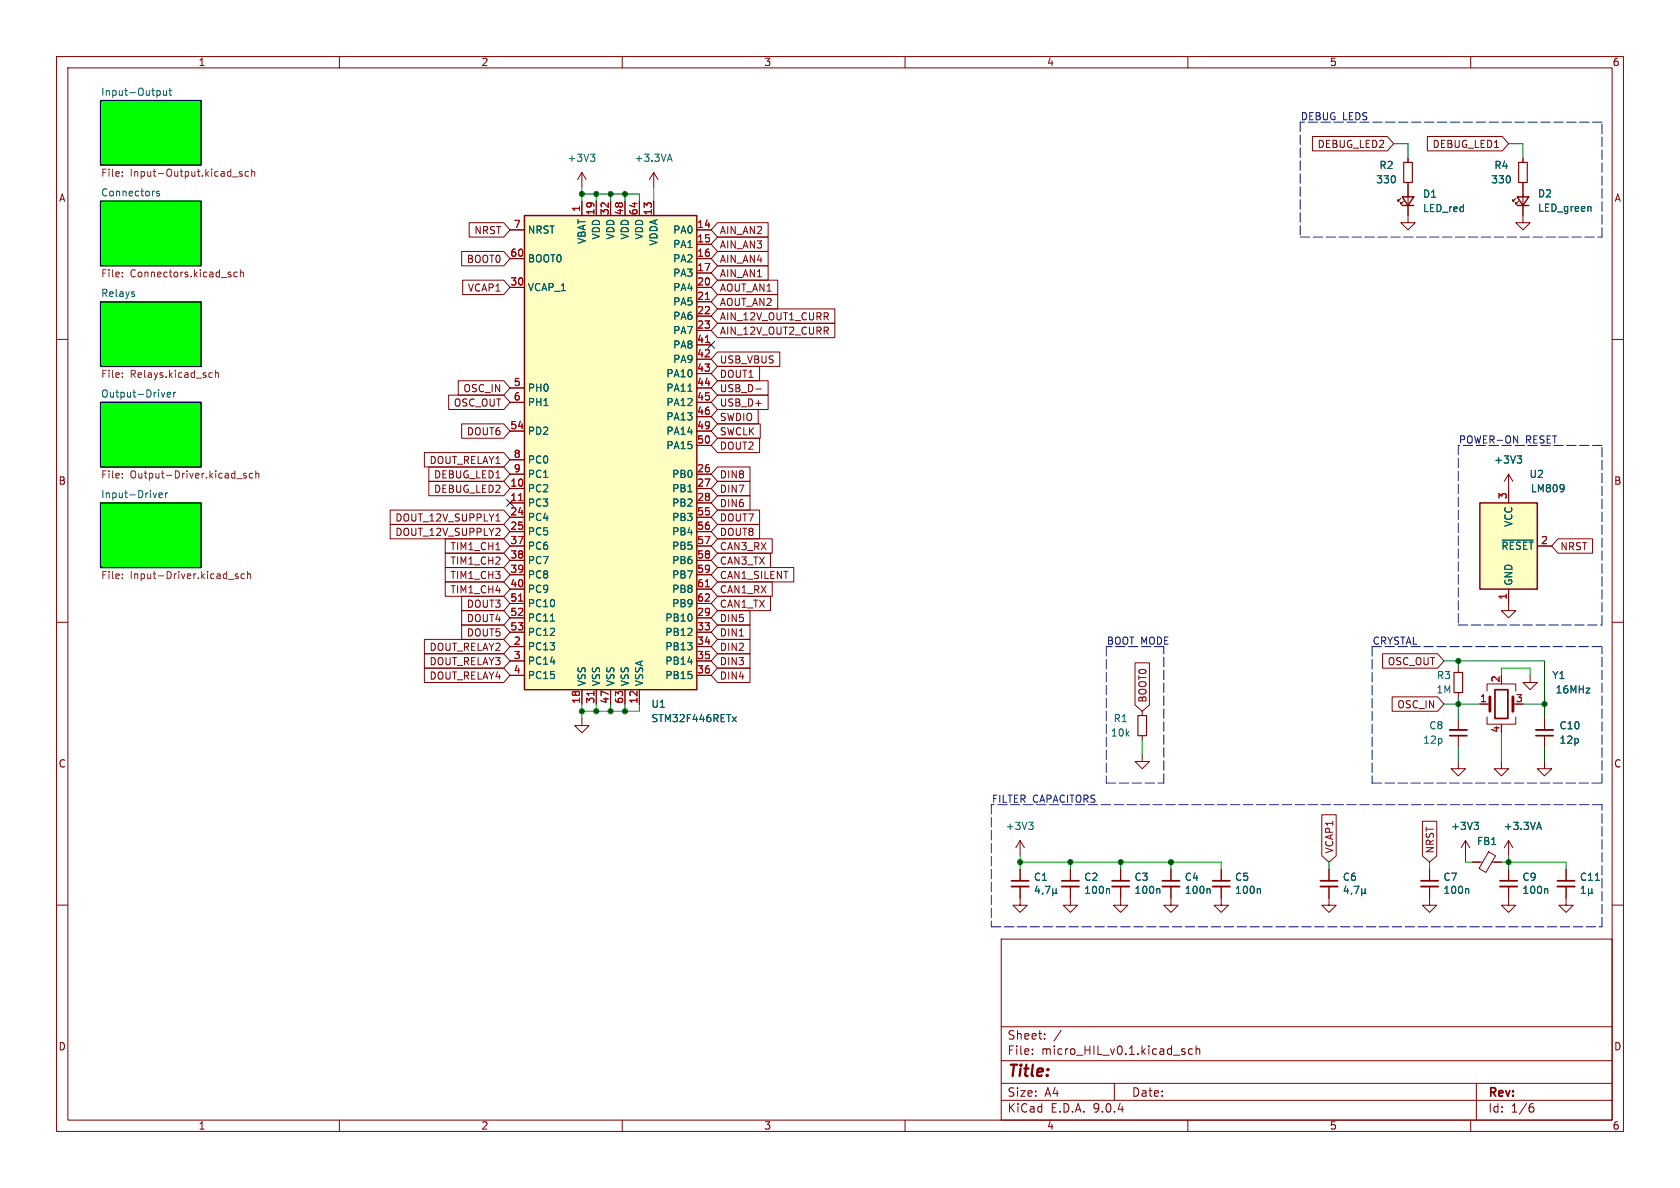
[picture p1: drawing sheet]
<svg xmlns="http://www.w3.org/2000/svg" width="297mm" height="210mm" viewBox="0 0 297 210" stroke-linecap="round" stroke-linejoin="round" font-family="sans-serif">
<g fill="none" stroke="#840000" stroke-width=".18">
<path d="M10 10h277v190h-277zM12 12h273v186h-273zM60 10v2M110 10v2M160 10v2M210 10v2M260 10v2M102.9 30.5l-.8 1.3M102.9 30.5l.7 1.3M102.9 30.5v2.5M115.6 30.5l-.8 1.3M115.6 30.5l.7 1.3"/>
<path d="M115.6 30.5v2.5M268 35.1l-.5 .5v-.3v.3h.2M268.5 35.6l-.5 .5v-.3v.3h.2M269.2 33v6.4h1.3l-1.3 1.2-1.2-1.2h1.2M10 60h2M285 60h2M10 110h2M266.7 106.7v1.3h1.3l-1.3 1.2-1.3-1.2h1.3M285 110h2M180.3 148.6l-.7 1.3M180.3 148.6l.8 1.3M180.3 148.6v2.5"/>
<path d="M234.9 156.7v3.3h1.3l-1.3 1.3-1.2-1.3h1.2M234.9 153.7v2M252.7 153.7v2M252.7 156.7v2.1M10 160h2M177 166h108v32h-108zM285 160h2M60 198v2M110 198v2M160 198v2M177 194.5h108M177 191.5h108"/>
<path d="M177 187.5h108M177 181.5h108M182.5 186.3v.1M182.5 185.5v.1M184.7 183.6v.1M184.7 182.8v.1M187.6 182.1l-1.3 2M197 191.5v3M209.1 185.9l.4 .1v.2l-.2 .2h-.3M209.1 185.4l.4 .1M210 198v2M210.8 185.5l-.4-.1-.3 .3v.4l.1 .2h.6"/>
<path d="M211.5 185.5l.2-.1 .3 .1 .1 .9M211.5 184.9v1.5M260 198v2M261 191.5v6.5M270.6 195.7h.4l.2 .3-.1 .5-.5 .1M271 195.1l-.4 .1"/>
</g>
<g fill="#0f0" stroke="#0f0" stroke-width=".18">
<path d="M17.8 88.9h17.8v11.4h-17.8z"/>
<path d="M17.8 53.3h17.8v11.5h-17.8z"/>
<path d="M17.8 17.8h17.8v11.4h-17.8z"/>
<path d="M17.8 35.6h17.8v11.4h-17.8z"/>
<path d="M17.8 71.1h17.8v11.5h-17.8z"/>
</g>
<path d="M17.8 17.8h17.8v11.4h-17.8zM17.8 35.6h17.8v11.4h-17.8zM17.8 53.3h17.8v11.5h-17.8zM17.8 71.1h17.8v11.5h-17.8zM17.8 88.9h17.8v11.4h-17.8z" fill="none" stroke="#000" stroke-width=".25"/>
<g fill="none" stroke="#006464" stroke-width=".18">
<path d="M28.1 16l.2 .3v.3l-.2 .3M28.9 16v.8l.3 .1 .2-.2M29.4 16v.9M29.9 16h.4M30 15.6v1.1l.3 .2M28.2 33.8h-.3l-.2 .2v.2l.5 .1v.3h-.5M104.4 27.2h.8l-.5 .5M104.9 27.7l.3 .3v.3l-.3 .2M118.1 28.2h.6M118.4 27.2l.4 1.3M281.2 36.6l.1 .7M23.6 52l.2 .2-.2 .2"/>
<path d="M23.6 51.6h.1M29.1 69.3l-.3 .9M29.6 69.8l.6-.1-.1-.3-.4-.1-.1 .2v.6h.5M30.7 69.3v.9M31.1 69.3l-.4 .3M27.7 87.1l-.3 .9M28.1 87.6l.6-.2-.1-.2-.3-.1-.2 .2 .1 .6h.4M29.2 87.1v.9M29.6 87.1l-.4 .3M181.9 145.4h.7l-.4 .4M182.4 145.8l.2 .3v.3l-.2 .2M237.9 156.6l-.3 .9h.8"/>
<path d="M238.2 157.1v.8M239 157.9l-.2 .2M239.4 156.7h.8l-.5 1.2M240.7 157.1v1.3M240.7 157.8l.2 .1h.2l.2-.1M241.3 157.8l.2 .1M241.3 157.1v.7M259.5 157.1l.2 .2v.6"/>
</g>
<g fill="none" stroke="#725600" stroke-width=".18">
<path d="M21.6 30.4v.1M21.6 31v.2M41.1 31.3h1M42.8 30.4l-.3-.1-.2 .2 .1 .2 .4 .1v.3h-.5M43.9 30.4l-.3-.1-.3 .3 .2 .5h.4M44.5 30.4l.2-.1 .3 .1v.8M44.5 29.9v1.3M21.6 48.2v.1M21.6 48.8v.1M41.9 48.2l-.3-.1-.3 .2 .2 .6h.4M42.5 48.2l.2-.1 .3 .1v.7M42.5 47.7v1.2"/>
<path d="M21.6 65.9v.2M21.6 66.6v.1M37.2 65.9h.3M37.5 66.7h-.3M38.1 66l.2-.1h.3v.8M38.1 65.5v1.2M21.6 83.7v.1M21.6 84.4v.1M41.8 84.6h1M43.5 83.7h-.3l-.2 .1 .1 .2 .4 .1v.3h-.5M44.7 83.7h-.4l-.2 .2 .1 .5h.5M45.2 83.8l.2-.1h.3l.1 .8"/>
<path d="M45.2 83.2v1.3M21.6 102.2v.1M21.6 101.5v.1M40.4 102.4h.9M42.1 101.5l-.3-.1-.2 .2v.2l.5 .1v.3h-.5M43.2 101.5l-.3-.1-.3 .3 .1 .5h.5M43.8 101.6l.1-.2 .3 .1 .1 .8M43.8 101v1.3"/>
</g>
<path d="M233.4 155.7h3.1M251.2 155.7h3.1" fill="none" stroke="#840000" stroke-width=".3"/>
<path d="M233.4 156.7h3.1M251.2 156.7h3.1" fill="none" stroke="#840000" stroke-width=".33"/>
<path d="M268.2 34.8h2.1l-1.1 1.5zM268.2 36.3h2.1" fill="none" stroke="#840000" stroke-width=".25"/>
<path d="M261.6 88.9h10.2v15.2h-10.2z" fill="#ffffc2"/>
<path d="M261.6 88.9h10.2v15.2h-10.2z" fill="none" stroke="#840000" stroke-width=".25"/>
<g fill="none" stroke="#840000" stroke-width=".18">
<path d="M248.9 38.1v1.3h1.3l-1.3 1.2-1.3-1.2h1.3M248.9 27.9v.8M248.9 32.3v.7M269.2 27.9v.8M269.2 32.3v.7M266.7 86.4v2.5M271.8 96.5h2.5M266.7 104.1v2.6M201.9 133.4v1.2h1.3l-1.3 1.3-1.2-1.3h1.2M265.4 134.6v1.3h1.3l-1.3 1.3-1.2-1.3h1.2M180.3 153.7v2M180.3 156.7v2.1"/>
<path d="M189.2 153.7v2M189.2 156.7v2.1M198.1 156.7v3.3h1.3l-1.3 1.3-1.3-1.3h1.3M198.1 153.7v2M207 158.8v1.2h1.3l-1.3 1.3-1.3-1.3h1.3M215.9 156.7v3.3h1.3l-1.3 1.3-1.3-1.3h1.3M215.9 153.7v2M260.3 152.4h1.8M263.2 150.6l1.2 .7-1.7 2.9-1.2-.7zM263.8 152.4h1.6"/>
</g>
<g fill="none" stroke="#006464" stroke-width=".18">
<path d="M265.6 95.5h5.4M276.4 85.8v.8M276.5 86.2l-.1 .1M183.3 156.6l-.3 .9h.8M183.6 157.1v.8M184.4 157.9l-.2 .2M184.8 156.7h.8l-.5 1.2M186.1 157.1v1.3M186.1 157.8l.2 .1h.2l.2-.1M186.7 157.8l.2 .1M186.7 157.1v.7M196 157.1l.2 .2v.6"/>
<path d="M204.9 157.1l.1 .2v.6M222.6 157.1l.2 .2v.6"/>
</g>
<path d="M178.8 155.7h3.1M187.7 155.7h3.1M196.6 155.7h3M214.4 155.7h3" fill="none" stroke="#840000" stroke-width=".3"/>
<path d="M178.8 156.7h3.1M187.7 156.7h3.1M196.6 156.7h3M214.4 156.7h3" fill="none" stroke="#840000" stroke-width=".33"/>
<path d="M248.2 28.7h1.5v3.6h-1.5zM268.5 28.7h1.5v3.6h-1.5z" fill="none" stroke="#840000" stroke-width=".2"/>
<path d="M92.7 38.1h30.5v83.8h-30.5z" fill="#ffffc2"/>
<path d="M92.7 38.1h30.5v83.8h-30.5zM247.9 34.8h2l-1 1.5zM247.9 36.3h2" fill="none" stroke="#840000" stroke-width=".25"/>
<g fill="none" stroke="#840000" stroke-width=".18">
<path d="M82.9 39.4h6.2l1.1 1.2-1.1 1.3h-6.2zM102.9 35.6v2.5M105.4 35.6v2.5M107.9 35.6v2.5M110.5 35.6v2.5M113 35.6v2.5M115.6 35.6v2.5M126.8 39.4h9v2.5h-9l-1.1-1.3zM232 24.1h13.3l1.1 1.3-1.1 1.3h-13.3zM247.6 35.1l-.5 .5v-.3v.3h.3M248.2 35.6l-.6 .5v-.3v.3h.3M248.9 27.9v.8"/>
<path d="M248.9 32.3v5.8M252.3 24.1h13.3l1.1 1.3-1.1 1.3h-13.3zM269.2 27.9v.8M269.2 32.3v2.5M269.2 36.3v1.8M81.6 44.4h7.5l1.1 1.3-1.1 1.3h-7.5zM81.8 49.5h7.3l1.1 1.3-1.1 1.3h-7.3zM90.2 40.6h2.5M90.2 45.7h2.5M90.2 50.8h2.5M123.2 40.6h2.5M123.2 45.7h2.5"/>
<path d="M123.2 50.8h2.5M123.2 43.2h2.5M123.2 48.3h2.5M123.2 53.3h2.5M123.2 55.9h2.5M123.2 58.4h2.5M126.8 54.6h20.8v2.6h-20.8l-1.1-1.3zM126.8 41.9h9v2.6h-9l-1.1-1.3zM126.8 52.1h10.7v2.5h-10.7l-1.1-1.3zM126.8 49.5h10.7v2.6h-10.7l-1.1-1.3zM126.8 57.1h20.8v2.6h-20.8l-1.1-1.3zM126.8 47h9v2.5h-9l-1.1-1.2z"/>
<path d="M126.8 44.4h9v2.6h-9l-1.1-1.3zM79.3 69.8h9.8l1.1 1.3-1.1 1.3h-9.8zM81 67.3h8.1l1.1 1.3-1.1 1.3h-8.1zM81.6 74.9h7.5l1.1 1.3-1.1 1.3h-7.5zM90.2 68.6h2.5M90.2 71.1h2.5M90.2 76.2h2.5M123.2 68.6h2.5M123.2 71.1h2.5M123.2 76.2h2.5M123.2 61h2.5M123.2 63.5h2.5"/>
<path d="M123.2 66h2.5M123.2 73.7h2.5M123.2 78.7h2.5M126.8 64.8h7.5v2.5h-7.5l-1.1-1.3zM126.8 62.2h11.1v2.6h-11.1l-1.1-1.3zM126.8 77.5h7.5v2.5h-7.5l-1.1-1.3zM126.8 74.9h7.6v2.6h-7.6l-1.1-1.3zM126.8 69.8h9v2.6h-9l-1.1-1.3zM126.8 67.3h9v2.6h-9l-1.1-1.3zM126.8 72.4h7.2v2.5h-7.2l-1.1-1.2zM133.6 68.8h1M69 92.7h20.1l1.1 1.3-1.1 1.3h-20.1z"/>
<path d="M69 90.2h20.1l1.1 1.2-1.1 1.3h-20.1zM75 80h14.1l1.1 1.3-1.1 1.3h-14.1zM75.8 82.5h13.3l1.1 1.3-1.1 1.3h-13.3zM75.8 85.1h13.3l1.1 1.3-1.1 1.2h-13.3zM78.7 97.8h10.4l1.1 1.3-1.1 1.2h-10.4zM78.7 95.2h10.4l1.1 1.3-1.1 1.3h-10.4zM87.7 97.2h.7M87.7 92.1h.7M90.2 81.3h2.5M90.2 83.8h2.5M90.2 86.4h2.5M90.2 88.9h2.5"/>
<path d="M90.2 91.4h2.5M90.2 94h2.5M90.2 96.5h2.5M90.2 99.1h2.5M123.2 83.8h2.5M123.2 86.4h2.5M123.2 88.9h2.5M123.2 91.4h2.5M123.2 94h2.5M123.2 96.5h2.5M123.2 99.1h2.5M126.8 97.8h9.4v2.5h-9.4l-1.1-1.2z"/>
<path d="M126.8 87.6h5.8v2.6h-5.8l-1.1-1.3zM126.8 85.1h5.8v2.5h-5.8l-1.1-1.2zM126.8 90.2h7.5v2.5h-7.5l-1.1-1.3zM126.8 92.7h7.5v2.6h-7.5l-1.1-1.3zM126.8 95.2h9.7v2.6h-9.7l-1.1-1.3zM126.8 82.5h5.8v2.6h-5.8l-1.1-1.3zM266.7 83.8v5.1M266.7 83.8l-.8 1.3M266.7 83.8l.8 1.3M271.8 96.5h2.5M275.4 95.2h6.1v2.6h-6.1l-1.1-1.3zM75 115.6h14.1l1.1 1.2-1.1 1.3h-14.1z"/>
<path d="M75 113h14.1l1.1 1.3-1.1 1.3h-14.1zM75 118.1h14.1l1.1 1.3-1.1 1.3h-14.1zM78.7 102.9h10.4l1.1 1.2-1.1 1.3h-10.4zM78.7 100.3h10.4l1.1 1.3-1.1 1.3h-10.4zM81.6 107.9h7.5l1.1 1.3-1.1 1.3h-7.5zM81.6 110.5h7.5l1.1 1.3-1.1 1.2h-7.5zM81.6 105.4h7.5l1.1 1.3-1.1 1.3h-7.5zM90.2 101.6h2.5M90.2 104.1h2.5M90.2 106.7h2.5M90.2 109.2h2.5M90.2 111.8h2.5"/>
<path d="M90.2 114.3h2.5M90.2 116.8h2.5M90.2 119.4h2.5M123.2 101.6h2.5M123.2 104.1h2.5M123.2 106.7h2.5M123.2 109.2h2.5M123.2 111.8h2.5M123.2 114.3h2.5M123.2 116.8h2.5M123.2 119.4h2.5M126.8 102.9h9.7v2.5h-9.7l-1.1-1.3z"/>
<path d="M126.8 105.4h9.4v2.6h-9.4l-1.1-1.3zM126.8 110.5h5.8v2.5h-5.8l-1.1-1.2zM126.8 100.3h13.5v2.6h-13.5l-1.1-1.3zM126.8 107.9h5.8v2.6h-5.8l-1.1-1.3zM126.8 113h5.8v2.6h-5.8l-1.1-1.3zM126.8 118.1h5.8v2.6h-5.8l-1.1-1.3zM126.8 115.6h5.8v2.5h-5.8l-1.1-1.3zM200.7 117.2h2.5v7.4l-1.3 1.1-1.2-1.1zM244.4 115.6h9.8l1.1 1.2-1.1 1.3h-9.8zM257.8 118.1v.8M266.7 104.1v2.6M270.5 119.4v1.3h1.3l-1.3 1.2-1.3-1.2h1.3"/>
<path d="M102.9 127v1.3h1.2l-1.2 1.2-1.3-1.2h1.3M102.9 121.9v2.6M105.4 121.9v2.6M107.9 121.9v2.6M110.5 121.9v2.6M113 121.9v2.6M201.9 125.7v.8M201.9 130v.8M246.1 123.2h8.1l1.1 1.3-1.1 1.2h-8.1zM257.8 134.6v1.3h1.3l-1.3 1.3-1.3-1.3h1.3M257.8 122.4v.8M257.8 127v2"/>
<path d="M257.8 130v2.1M261.6 124.5h1.8M262.9 122.2v-1.3h5.1v1.3M262.9 126.7v1.3h5.1v-1.3M265.4 128v.3M273 134.6v1.3h1.3l-1.3 1.3-1.2-1.3h1.2M273 127v2M273 130v2.1M180.3 156.7v3.3h1.3l-1.3 1.3-1.2-1.3h1.2M180.3 153.7v2M189.2 156.7v3.3h1.3l-1.3 1.3-1.2-1.3h1.2M189.2 153.7v2"/>
<path d="M198.1 153.7v2M198.1 156.7v2.1M207 153.7v2M207 156.7v2.1M215.9 153.7v2M215.9 156.7v2.1M233.7 144h2.5v7.3l-1.3 1.1-1.2-1.1zM234.9 153.7v2M234.9 156.7v2.1M251.5 145.2h2.5v6.1l-1.3 1.1-1.2-1.1zM252.7 156.7v3.3h1.3l-1.3 1.3-1.2-1.3h1.2M252.7 153.7v2"/>
<path d="M259.1 148.6l-.8 1.3M259.1 148.6l.7 1.3M259.1 148.6v2.5M260.3 152.4h1.3M264.2 152.4h1.2M266.7 156.7v3.3h1.3l-1.3 1.3-1.3-1.3h1.3M266.7 148.6l-.8 1.3M266.7 148.6l.8 1.3M266.7 148.6v2.5M266.7 153.7v2M276.9 156.7v3.3h1.2l-1.2 1.3-1.3-1.3h1.3M276.9 153.7v2"/>
</g>
<path d="M124.7 52.9h.7M124.7 60.5h.7M91.7 88.5h.7M91.7 106.3h.7M124.7 103.7h.7M105 122.2v.7" fill="none" stroke="#a90000" stroke-width=".18"/>
<g fill="none" stroke="#006464" stroke-width=".18">
<path d="M281.2 36.6l.1 .7M121.6 69.2h.7M265.6 95.5h5.4M268.2 80.6h.8l-.4 .5M268.8 81.1l.2 .2v.3l-.2 .3M276.4 85.8v.8M276.5 86.2l-.1 .1M97.3 109.8h.7M129.5 126.7l.7 .9M130.2 126.7l-.7 .9M183.3 156.6l-.3 .9h.8M183.6 157.1v.8"/>
<path d="M184.4 157.9l-.2 .2M184.8 156.7h.8l-.5 1.2M186.1 157.8l.2 .1h.2l.2-.1M186.1 157.1v1.3M186.7 157.8l.2 .1M186.7 157.1v.7M196 157.1l.2 .2v.6M204.9 157.1l.1 .2v.6M213.8 157.1l.1 .2v.6M222.6 157.1l.2 .2v.6M237.9 156.6l-.3 .9h.8M238.2 157.1v.8"/>
<path d="M239 157.9l-.2 .2M239.4 156.7h.8l-.5 1.2M240.7 157.8l.2 .1h.2l.2-.1M240.7 157.1v1.3M241.3 157.8l.2 .1M241.3 157.1v.7M259.5 157.1l.2 .2v.6M260.6 145.4h.8l-.4 .4M261.1 145.8l.3 .3v.3l-.3 .2M271.8 146.3h.6M272.1 145.4l.4 1.2M273.4 157.1l.2 .2v.6"/>
<path d="M279.5 157.9h.8M279.5 157l.4-.3v1.2M280.8 157.8l.2 .1h.2l.2-.1M280.8 157.1v1.3M281.4 157.8l.2 .1M281.4 157.1v.7M282 155.6h.8"/>
</g>
<path d="M256.3 130h3M264.3 121.9h2.3v5.1h-2.3zM271.5 130h3.1M205.5 155.7h3M265.2 155.7h3M275.3 155.7h3.1" fill="none" stroke="#840000" stroke-width=".3"/>
<path d="M256.3 129h3M271.5 129h3.1M205.5 156.7h3M265.2 156.7h3M275.3 156.7h3.1" fill="none" stroke="#840000" stroke-width=".33"/>
<path d="M257 118.9h1.6v3.5h-1.6zM201.2 126.5h1.5v3.5h-1.5z" fill="none" stroke="#840000" stroke-width=".2"/>
<path d="M263.4 123.2v2.5M267.5 123.2v2.5" fill="none" stroke="#840000" stroke-width=".51"/>
<g fill="none" stroke="#0000c2" stroke-width=".18" stroke-dasharray="1.7 .6">
<path d="M229.9 21.6v20.3M283.2 21.6h-53.3M229.9 41.9h53.3M283.2 41.9v-20.3M257.8 78.7v31.8M283.2 78.7h-25.4M195.6 114.3v24.1M205.7 114.3h-10.1M242.6 114.3v24.1M242.6 114.3h40.6M257.8 110.5h25.4M283.2 110.5v-31.8"/>
<path d="M195.6 138.4h10.1M205.7 138.4v-24.1M242.6 138.4h40.6M283.2 138.4v-24.1M175.3 142.2v21.6M283.2 142.2h-107.9M175.3 163.8h107.9M283.2 163.8v-21.6"/>
</g>
<g fill="none" stroke="#009600" stroke-width=".18">
<path d="M102.9 33v2.6M102.9 34.3h10.1v1.3M105.4 34.3v1.3M107.9 34.3v1.3M110.5 34.3v1.3M115.6 33v2.6M246.4 25.4h2.5v2.5M266.7 25.4h2.5v2.5M255.3 116.8h17.7v10.2M257.8 116.8v1.3M265.4 119.4v-1.3h5.1v1.3M102.9 124.5v2.5"/>
<path d="M105.4 124.5v1.2M107.9 124.5v1.2M110.5 124.5v1.2M113 124.5v1.2h-10.1M201.9 130.8v2.6M255.3 124.5h6.3M257.8 123.2v3.8M257.8 132.1v2.5M265.4 129.5v5.1M269.2 124.5h3.8M273 132.1v2.5M180.3 152.4h35.6v1.3"/>
<path d="M180.3 151.1v2.6M189.2 152.4v1.3M198.1 152.4v1.3M207 152.4v1.3M234.9 152.4v1.3M252.7 152.4v1.3M259.1 151.1v1.3h1.2M265.4 152.4h11.5v1.3M266.7 151.1v2.6"/>
</g>
<path d="M125.1 60.4l1.2 1.2M126.3 60.4l-1.2 1.2M89.6 88.3l1.2 1.2M90.8 88.3l-1.2 1.2" fill="none" stroke="#000084" stroke-width=".18"/>
<path d="M267.6 77.1l.7 1.2v-1.2" fill="none" stroke="#0000c2" stroke-width=".18"/>
<g fill="#009600" stroke="#009600" stroke-width=".18">
<circle cx="105.4" cy="34.3" r=".46"/>
<circle cx="102.9" cy="34.3" r=".46"/>
<circle cx="110.5" cy="34.3" r=".46"/>
<circle cx="107.9" cy="34.3" r=".46"/>
<circle cx="207" cy="152.4" r=".46"/>
<circle cx="198.1" cy="152.4" r=".46"/>
<circle cx="257.8" cy="116.8" r=".46"/>
<circle cx="257.8" cy="124.5" r=".46"/>
<circle cx="110.5" cy="125.7" r=".46"/>
<circle cx="107.9" cy="125.7" r=".46"/>
<circle cx="273" cy="124.5" r=".46"/>
<circle cx="266.7" cy="152.4" r=".46"/>
<circle cx="102.9" cy="125.7" r=".46"/>
<circle cx="105.4" cy="125.7" r=".46"/>
<circle cx="180.3" cy="152.4" r=".46"/>
<circle cx="189.2" cy="152.4" r=".46"/>
</g>
<text font-size="2.8" fill="#840000" x="178" y="190.9">Title:</text>
<g font-size="2.1" fill="#840000">
<text x="178" y="184">Sheet:</text>
<text x="178" y="186.7">File:</text>
<text x="184.1" y="186.7">micro_HIL_v0.1.kicad_sch</text>
<text x="178" y="196.9">KiCad</text>
<text x="178" y="194.1">Size:</text>
<text x="184.7" y="194.1">A4</text>
<text x="185.7" y="196.9">E.D.A.</text>
<text x="193.3" y="196.9">9.0.4</text>
<text x="200" y="194.1">Date:</text>
<text x="263" y="194.3">Rev:</text>
<text x="263" y="196.9">Id:</text>
<text x="267.1" y="196.9">1/6</text>
</g>
<g font-size="1.8" fill="#840000">
<text x="35" y="11.9">1</text>
<text x="85" y="11.9">2</text>
<text x="135" y="11.9">3</text>
<text x="185" y="11.9">4</text>
<text x="235" y="11.9">5</text>
<text x="285" y="11.9">6</text>
<text x="232.8" y="26.4">DEBUG_LED2</text>
<text x="253.2" y="26.4">DEBUG_LED1</text>
<text x="10.3" y="35.9">A</text>
<text x="285.3" y="35.9">A</text>
<text x="83.8" y="41.6">NRST</text>
<text x="127.2" y="41.6">AIN_AN2</text>
<text x="82.4" y="46.7">BOOT0</text>
<text x="127.2" y="44.1">AIN_AN3</text>
<text x="127.2" y="46.7">AIN_AN4</text>
<text x="82.6" y="51.8">VCAP1</text>
<text x="127.2" y="51.8">AOUT_AN1</text>
<text x="127.2" y="49.2">AIN_AN1</text>
<text x="127.2" y="56.8">AIN_12V_OUT1_CURR</text>
<text x="127.2" y="54.3">AOUT_AN2</text>
<text x="127.2" y="59.4">AIN_12V_OUT2_CURR</text>
<text x="127.2" y="64.5">USB_VBUS</text>
<text x="81.8" y="69.5">OSC_IN</text>
<text x="127.2" y="67">DOUT1</text>
<text x="127.2" y="69.5">USB_D-</text>
<text x="80.1" y="72.1">OSC_OUT</text>
<text x="82.4" y="77.2">DOUT6</text>
<text x="127.2" y="77.2">SWCLK</text>
<text x="127.2" y="72.1">USB_D+</text>
<text x="127.2" y="74.6">SWDIO</text>
<text x="75.8" y="82.2">DOUT_RELAY1</text>
<text x="127.2" y="79.7">DOUT2</text>
<text x="10.3" y="85.9">B</text>
<text x="76.6" y="84.8">DEBUG_LED1</text>
<text x="76.6" y="87.3">DEBUG_LED2</text>
<text x="127.2" y="89.9">DIN6</text>
<text x="127.2" y="87.3">DIN7</text>
<text x="127.2" y="84.8">DIN8</text>
<text x="285.3" y="85.9">B</text>
<text x="69.8" y="94.9">DOUT_12V_SUPPLY2</text>
<text x="69.8" y="92.4">DOUT_12V_SUPPLY1</text>
<text x="127.2" y="92.4">DOUT7</text>
<text x="127.2" y="94.9">DOUT8</text>
<text x="79.5" y="100">TIM1_CH2</text>
<text x="79.5" y="97.5">TIM1_CH1</text>
<text x="127.2" y="100">CAN3_TX</text>
<text x="127.2" y="97.5">CAN3_RX</text>
<text x="275.7" y="97.5">NRST</text>
<text x="79.5" y="105.1">TIM1_CH4</text>
<text x="79.5" y="102.6">TIM1_CH3</text>
<text x="82.4" y="107.6">DOUT3</text>
<text x="127.2" y="105.1">CAN1_RX</text>
<text x="127.2" y="107.6">CAN1_TX</text>
<text x="127.2" y="102.6">CAN1_SILENT</text>
<text x="82.4" y="110.2">DOUT4</text>
<text x="82.4" y="112.7">DOUT5</text>
<text x="127.2" y="112.7">DIN1</text>
<text x="127.2" y="110.2">DIN5</text>
<text x="75.8" y="117.8">DOUT_RELAY3</text>
<text x="75.8" y="115.3">DOUT_RELAY2</text>
<text x="127.2" y="115.3">DIN2</text>
<text x="127.2" y="117.8">DIN3</text>
<text x="245.2" y="117.8">OSC_OUT</text>
<text x="75.8" y="120.3">DOUT_RELAY4</text>
<text x="127.2" y="120.3">DIN4</text>
<text x="202.9" y="124.3" transform="rotate(-90 202.9 124.3)">BOOT0</text>
<text x="246.9" y="125.4">OSC_IN</text>
<text x="10.3" y="135.9">C</text>
<text x="285.3" y="135.9">C</text>
<text x="235.9" y="151" transform="rotate(-90 235.9 151)">VCAP1</text>
<text x="253.7" y="151" transform="rotate(-90 253.7 151)">NRST</text>
<text x="10.3" y="185.9">D</text>
<text x="285.3" y="185.9">D</text>
<text x="35" y="199.9">1</text>
<text x="85" y="199.9">2</text>
<text x="135" y="199.9">3</text>
<text x="185" y="199.9">4</text>
<text x="235" y="199.9">5</text>
<text x="285" y="199.9">6</text>
</g>
<g font-size="1.8" fill="#006464">
<text x="17.8" y="17">Input-Output</text>
<text x="100.2" y="28.8">+3V3</text>
<text x="112.1" y="28.8">+3.3VA</text>
<text x="17.8" y="34.8">Connectors</text>
<text x="243.2" y="32.6">330</text>
<text x="243.8" y="30.1">R2</text>
<text x="251.5" y="35.2">D1</text>
<text x="263.5" y="32.6">330</text>
<text x="264.1" y="30.1">R4</text>
<text x="271.8" y="35.1">D2</text>
<text x="93.2" y="41.5">NRST</text>
<text x="118.9" y="41.5">PA0</text>
<text x="251.5" y="37.7">LED_red</text>
<text x="271.8" y="37.6">LED_green</text>
<text x="93.2" y="46.6">BOOT0</text>
<text x="103.7" y="43.2" transform="rotate(-90 103.7 43.2)">VBAT</text>
<text x="106.3" y="42.4" transform="rotate(-90 106.3 42.4)">VDD</text>
<text x="108.8" y="42.4" transform="rotate(-90 108.8 42.4)">VDD</text>
<text x="111.4" y="42.4" transform="rotate(-90 111.4 42.4)">VDD</text>
<text x="113.9" y="42.4" transform="rotate(-90 113.9 42.4)">VDD</text>
<text x="116.4" y="43.5" transform="rotate(-90 116.4 43.5)">VDDA</text>
<text x="118.9" y="44">PA1</text>
<text x="118.9" y="46.6">PA2</text>
<text x="17.8" y="52.6">Relays</text>
<text x="93.2" y="51.7">VCAP_1</text>
<text x="118.9" y="49.1">PA3</text>
<text x="118.9" y="51.7">PA4</text>
<text x="118.9" y="54.2">PA5</text>
<text x="118.9" y="56.7">PA6</text>
<text x="118.9" y="59.3">PA7</text>
<text x="118.9" y="61.8">PA8</text>
<text x="118.9" y="64.4">PA9</text>
<text x="17.8" y="70.4">Output-Driver</text>
<text x="93.2" y="69.4">PH0</text>
<text x="93.2" y="72">PH1</text>
<text x="117.7" y="66.9">PA10</text>
<text x="117.7" y="69.4">PA11</text>
<text x="117.7" y="72">PA12</text>
<text x="93.2" y="77.1">PD2</text>
<text x="117.7" y="74.5">PA13</text>
<text x="117.7" y="77.1">PA14</text>
<text x="93.2" y="82.1">PC0</text>
<text x="117.7" y="79.6">PA15</text>
<text x="264.1" y="82.1">+3V3</text>
<text x="17.8" y="88.1">Input-Driver</text>
<text x="93.2" y="84.7">PC1</text>
<text x="93.2" y="87.2">PC2</text>
<text x="93.2" y="89.8">PC3</text>
<text x="118.7" y="84.7">PB0</text>
<text x="118.7" y="87.2">PB1</text>
<text x="118.7" y="89.8">PB2</text>
<text x="270.3" y="84.7">U2</text>
<text x="270.5" y="87.2">LM809</text>
<text x="93.2" y="92.3">PC4</text>
<text x="93.2" y="94.8">PC5</text>
<text x="118.7" y="92.3">PB3</text>
<text x="118.7" y="94.8">PB4</text>
<text x="267.6" y="93.2" transform="rotate(-90 267.6 93.2)">VCC</text>
<text x="93.2" y="97.4">PC6</text>
<text x="93.2" y="99.9">PC7</text>
<text x="118.7" y="97.4">PB5</text>
<text x="118.7" y="99.9">PB6</text>
<text x="265.3" y="97.4">~{RESET}</text>
<text x="93.2" y="102.5">PC8</text>
<text x="93.2" y="105">PC9</text>
<text x="93.2" y="107.5">PC10</text>
<text x="118.7" y="102.5">PB7</text>
<text x="118.7" y="105">PB8</text>
<text x="118.7" y="107.5">PB9</text>
<text x="267.6" y="103.6" transform="rotate(-90 267.6 103.6)">GND</text>
<text x="93.2" y="110.1">PC11</text>
<text x="93.2" y="112.6">PC12</text>
<text x="117.5" y="110.1">PB10</text>
<text x="117.5" y="112.6">PB12</text>
<text x="93.2" y="115.2">PC13</text>
<text x="93.2" y="117.7">PC14</text>
<text x="117.5" y="115.2">PB13</text>
<text x="117.5" y="117.7">PB14</text>
<text x="93.2" y="120.2">PC15</text>
<text x="103.7" y="121.4" transform="rotate(-90 103.7 121.4)">VSS</text>
<text x="106.3" y="121.4" transform="rotate(-90 106.3 121.4)">VSS</text>
<text x="108.8" y="121.4" transform="rotate(-90 108.8 121.4)">VSS</text>
<text x="111.4" y="121.4" transform="rotate(-90 111.4 121.4)">VSS</text>
<text x="113.9" y="121.4" transform="rotate(-90 113.9 121.4)">VSSA</text>
<text x="115.1" y="125.3">U1</text>
<text x="117.5" y="120.2">PB15</text>
<text x="253.8" y="122.8">1M</text>
<text x="253.9" y="120.2">R3</text>
<text x="274.3" y="120.2">Y1</text>
<text x="274.9" y="122.8">16MHz</text>
<text x="115.1" y="127.9">STM32F446RETx</text>
<text x="196.3" y="130.4">10k</text>
<text x="196.8" y="127.9">R1</text>
<text x="251.5" y="131.7">12p</text>
<text x="252.6" y="129.1">C8</text>
<text x="275.6" y="129.1">C10</text>
<text x="275.6" y="131.7">12p</text>
<text x="177.7" y="146.9">+3V3</text>
<text x="256.4" y="146.9">+3V3</text>
<text x="261" y="149.6">FB1</text>
<text x="265.8" y="146.9">+3.3VA</text>
<text x="182.7" y="155.9">C1</text>
<text x="191.6" y="155.9">C2</text>
<text x="200.5" y="155.9">C3</text>
<text x="209.4" y="155.9">C4</text>
<text x="218.2" y="155.9">C5</text>
<text x="237.3" y="155.9">C6</text>
<text x="255.1" y="155.9">C7</text>
<text x="269" y="155.9">C9</text>
<text x="279.2" y="155.9">C11</text>
<text x="191.6" y="158.2">100n</text>
<text x="200.5" y="158.2">100n</text>
<text x="209.4" y="158.2">100n</text>
<text x="218.2" y="158.2">100n</text>
<text x="255.1" y="158.2">100n</text>
<text x="269" y="158.2">100n</text>
</g>
<g font-size="1.8" fill="#0000c2">
<text x="229.9" y="21.3">DEBUG LEDS</text>
<text x="257.8" y="78.5">POWER-ON</text>
<text x="269.7" y="78.5">RESET</text>
<text x="195.6" y="114.1">BOOT MODE</text>
<text x="242.6" y="114.1">CRYSTAL</text>
<text x="175.3" y="142">FILTER CAPACITORS</text>
</g>
<g font-size="1.8" fill="#725600">
<text x="17.8" y="31.6">File:</text>
<text x="23" y="31.6">Input-Output.kicad_sch</text>
<text x="17.8" y="49.4">File:</text>
<text x="23" y="49.4">Connectors.kicad_sch</text>
<text x="17.8" y="67.1">File:</text>
<text x="23" y="67.1">Relays.kicad_sch</text>
<text x="17.8" y="84.9">File:</text>
<text x="23" y="84.9">Output-Driver.kicad_sch</text>
<text x="17.8" y="102.7">File:</text>
<text x="23" y="102.7">Input-Driver.kicad_sch</text>
</g>
<g font-size="1.8" fill="#a90000">
<text x="90.7" y="40.4">7</text>
<text x="102.6" y="37.5" transform="rotate(-90 102.6 37.5)">1</text>
<text x="105.2" y="38.1" transform="rotate(-90 105.2 38.1)">19</text>
<text x="107.7" y="38.1" transform="rotate(-90 107.7 38.1)">32</text>
<text x="110.2" y="38.1" transform="rotate(-90 110.2 38.1)">48</text>
<text x="112.8" y="38.1" transform="rotate(-90 112.8 38.1)">64</text>
<text x="115.3" y="38.1" transform="rotate(-90 115.3 38.1)">13</text>
<text x="123.1" y="40.4">14</text>
<text x="90.1" y="45.5">60</text>
<text x="123.1" y="42.9">15</text>
<text x="123.1" y="45.5">16</text>
<text x="90.1" y="50.5">30</text>
<text x="123.1" y="48">17</text>
<text x="123.1" y="50.5">20</text>
<text x="123.1" y="53.1">21</text>
<text x="123.1" y="55.6">22</text>
<text x="123.1" y="58.2">23</text>
<text x="123.1" y="60.7">41</text>
<text x="123.1" y="63.2">42</text>
<text x="123.1" y="65.8">43</text>
<text x="90.7" y="68.3">5</text>
<text x="90.7" y="70.9">6</text>
<text x="123.1" y="68.3">44</text>
<text x="123.1" y="70.9">45</text>
<text x="90.1" y="75.9">54</text>
<text x="123.1" y="73.4">46</text>
<text x="123.1" y="75.9">49</text>
<text x="90.7" y="81">8</text>
<text x="90.7" y="83.6">9</text>
<text x="123.1" y="78.5">50</text>
<text x="123.1" y="83.6">26</text>
<text x="90.1" y="86.1">10</text>
<text x="90.1" y="88.6">11</text>
<text x="123.1" y="86.1">27</text>
<text x="123.1" y="88.6">28</text>
<text x="266.4" y="88.3" transform="rotate(-90 266.4 88.3)">3</text>
<text x="90.1" y="91.2">24</text>
<text x="90.1" y="93.7">25</text>
<text x="123.1" y="91.2">55</text>
<text x="123.1" y="93.7">56</text>
<text x="90.1" y="96.3">37</text>
<text x="90.1" y="98.8">38</text>
<text x="90.1" y="101.3">39</text>
<text x="123.1" y="96.3">57</text>
<text x="123.1" y="98.8">58</text>
<text x="123.1" y="101.3">59</text>
<text x="272.3" y="96.3">2</text>
<text x="90.1" y="103.9">40</text>
<text x="90.1" y="106.4">51</text>
<text x="123.1" y="103.9">61</text>
<text x="123.1" y="106.4">62</text>
<text x="266.4" y="106.1" transform="rotate(-90 266.4 106.1)">1</text>
<text x="90.1" y="109">52</text>
<text x="90.1" y="111.5">53</text>
<text x="123.1" y="109">29</text>
<text x="123.1" y="111.5">33</text>
<text x="90.7" y="114">2</text>
<text x="90.7" y="116.6">3</text>
<text x="90.7" y="119.1">4</text>
<text x="123.1" y="114">34</text>
<text x="123.1" y="116.6">35</text>
<text x="123.1" y="119.1">36</text>
<text x="102.6" y="124.5" transform="rotate(-90 102.6 124.5)">18</text>
<text x="105.2" y="124.5" transform="rotate(-90 105.2 124.5)">31</text>
<text x="107.7" y="124.5" transform="rotate(-90 107.7 124.5)">47</text>
<text x="110.2" y="124.5" transform="rotate(-90 110.2 124.5)">63</text>
<text x="112.8" y="124.5" transform="rotate(-90 112.8 124.5)">12</text>
<text x="261.5" y="124.2">1</text>
<text x="265.2" y="120.7" transform="rotate(-90 265.2 120.7)">2</text>
<text x="267.9" y="124.2">3</text>
<text x="265.2" y="129.6" transform="rotate(-90 265.2 129.6)">4</text>
</g>
</svg>
